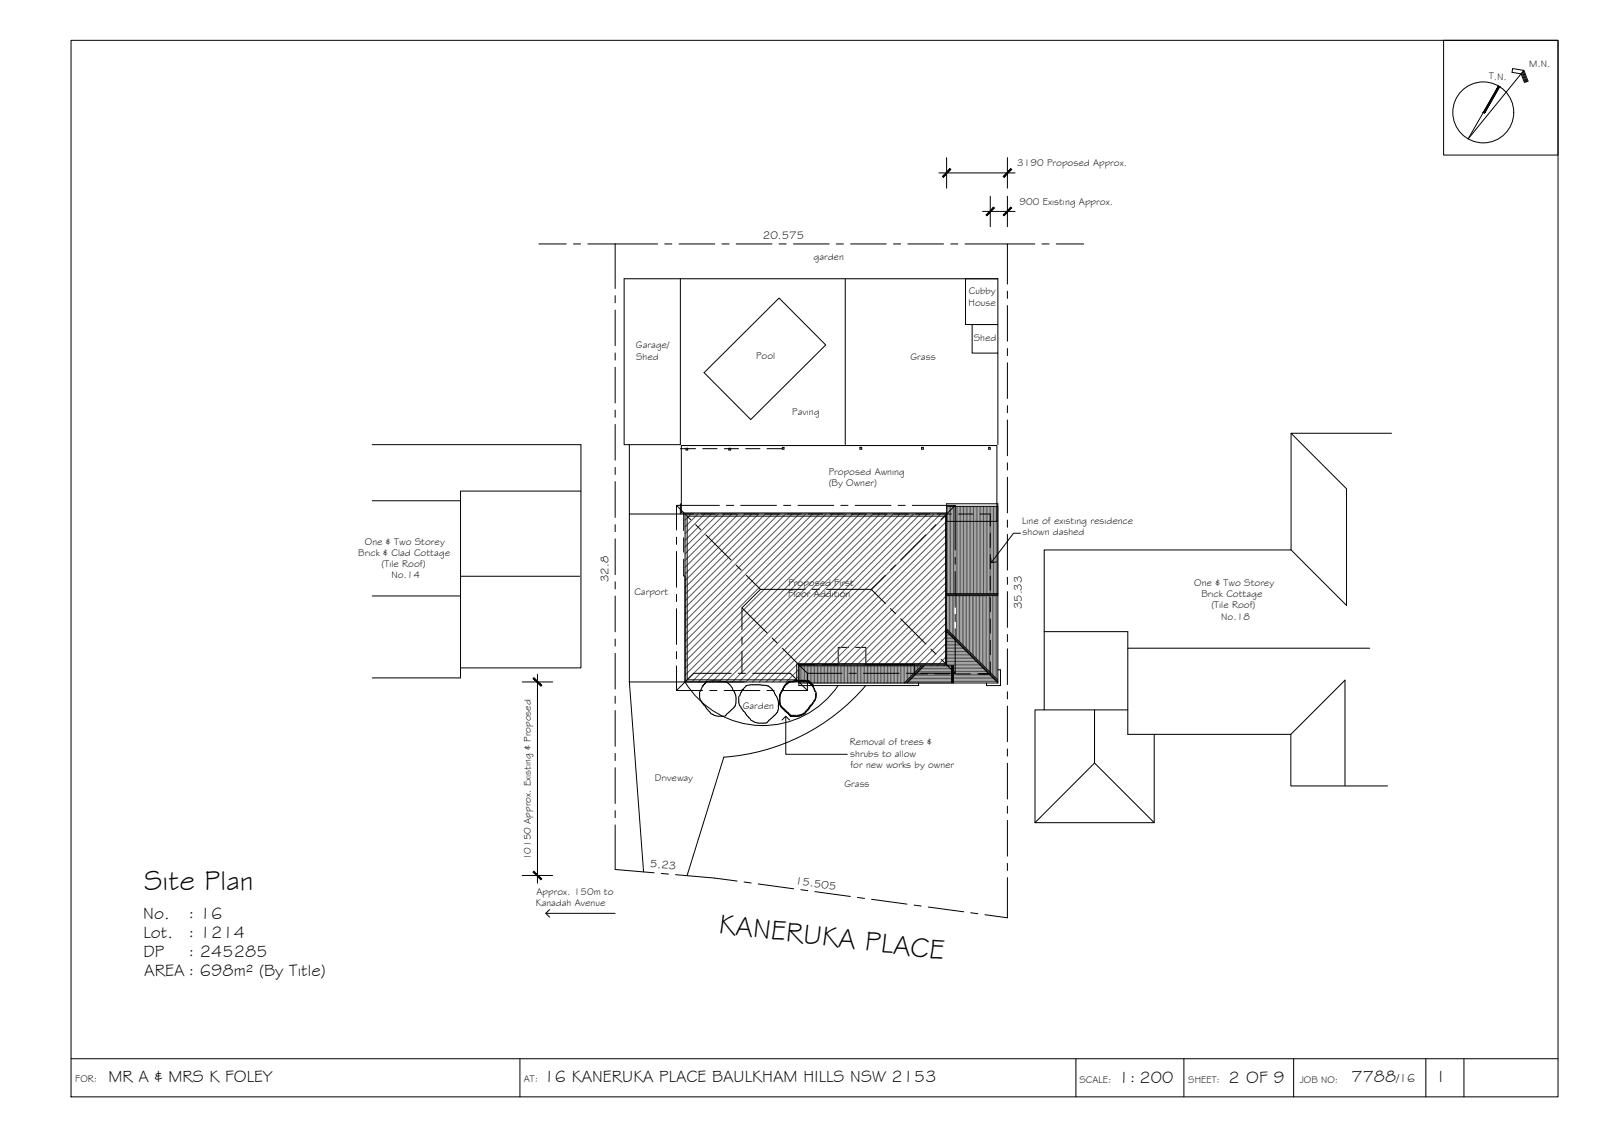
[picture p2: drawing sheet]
<svg xmlns="http://www.w3.org/2000/svg" width="420mm" height="297mm" viewBox="0 0 420 297" stroke-linecap="round" stroke-linejoin="round" font-family="sans-serif">
<!-- layer: HATCH -->
<g fill="none" stroke="#545454" stroke-width=".26">
<path d="M181.3 134.8l-1.6 1.5M183 134.8l-3.3 3.3M184.8 134.8l-5.1 5.1M186.6 134.8l-6.9 6.9M188.3 134.8l-8.6 8.6M190.1 134.8l-10.4 10.4M191.9 134.8l-12.2 12.2M193.6 134.8l-13.9 13.9M195.4 134.8l-15.7 15.7M197.2 134.8l-17.5 17.5M199 134.8l-19.3 19.2M200.7 134.8l-21 21"/>
<path d="M202.5 134.8l-22.8 22.8M204.2 134.8l-24.5 24.5M206 134.8l-26.3 26.3M207.8 134.8l-28.1 28.1M209.6 134.8l-29.9 29.8M211.3 134.8l-31.6 31.6M213.1 134.8l-33.4 33.4M214.8 134.8l-35.1 35.1M216.6 134.8l-36.9 36.9M218.4 134.8l-38.7 38.7M220.2 134.8l-40.5 40.5M221.9 134.8l-42.2 42.2"/>
<path d="M223.7 134.8l-44 44M225.5 134.8l-44.1 44M227.2 134.8l-44 44M229 134.8l-44 44M230.8 134.8l-44.1 44M232.5 134.8l-44 44M234.3 134.8l-44 44M236.1 134.8l-44 44M237.8 134.8l-44 44M239.6 134.8l-44 44M241.4 134.8l-44.1 44M243.1 134.8l-44 44"/>
<path d="M244.9 134.8l-44 44M246.7 134.8l-44 44M248.3 134.9l-43.9 43.9M248.3 136.7l-37.9 37.9M248.3 138.5l-36.1 36.1M248.6 132.8v22.9M248.9 132.8v22.9M249.3 132.8v22.9M249.7 132.8v22.9M250.1 132.8v22.9M250.5 132.8v22.9M250.8 132.8v22.9"/>
<path d="M251.2 132.8v22.9M251.6 132.8v22.9M252 132.8v22.9M252.3 132.8v22.9M252.7 132.8v22.9M253.1 132.8v22.9M253.4 132.8v22.9M253.8 132.8v22.9M254.2 132.8v22.9M254.6 132.8v22.9M254.9 132.8v22.9M255.3 132.8v22.9"/>
<path d="M255.7 132.8v22.9M256.1 132.8v22.9M256.4 132.8v22.9M256.8 132.8v22.9M257.2 132.8v22.9M257.6 132.8v22.9M257.9 132.8v22.9M258.3 132.8v22.9M258.7 132.8v22.9M259.1 132.8v22.9M259.4 132.8v22.9M259.8 132.8v22.9"/>
<path d="M260.2 132.8v22.9M260.6 132.8v22.9M260.9 132.8v22.9M261.3 132.8v22.9M261.7 132.8v22.9M248.3 145.5l-29 29.1v4.5M248.3 140.2l-34.4 34.4M248.3 142l-32.6 32.6M248.3 143.8l-30.8 30.8M248.3 147.3l-27.3 27.3M248.3 149.1l-25.5 25.5M248.3 150.8l-23.8 23.8"/>
<path d="M248.3 152.6l-22 22M248.3 154.4l-20.2 20.2M248.3 156.1l-18.4 18.5M248.3 157.9l-16.7 16.7M248.3 159.7l-14.9 14.9M248.7 156.2v9M249 156.2v9.4M249.4 156.2v9.8M249.8 156.2v10.2M250.1 156.2v10.5M250.9 156.2v11.3M251.3 156.2v11.7"/>
<path d="M251.6 156.2v12M252 156.2v12.4M252.4 156.2v12.8M252.8 156.2v13.2M253.1 156.2v13.5M253.5 156.2v13.9M253.9 156.2v14.3M254.3 156.2v14.7M254.6 156.2v15.1M255 156.2v15.4M255.4 156.2v15.8M255.8 156.2v16.2"/>
<path d="M256.1 156.2v16.6M256.5 156.2v16.9M256.9 156.2v17.3M257.3 156.2v17.7M257.6 156.2v18.1M258 156.2v18.4M258.4 156.2v18.8M258.8 156.2v19.2M259.2 156.2v19.6M259.5 156.2v19.9M259.9 156.2v20.3M260.3 156.2v20.7"/>
<path d="M260.7 156.2v21M261 156.2v21.4M261.4 156.2v21.8M209.5 175.4l-3.3 3.4M209.5 177.2l-1.6 1.6M209.9 174.6v4.5M210.3 174.6v4.5M210.6 174.6v4.5M211 174.6v4.5M211.4 174.6v4.5M211.8 174.6v4.5M212.1 174.6v4.5"/>
<path d="M212.5 174.6v4.5M212.9 174.6v4.5M213.3 174.6v4.5M213.6 174.6v4.5M214 174.6v4.5M214.4 174.6v4.5M214.8 174.6v4.5M215.1 174.6v4.5M215.5 174.6v4.5M215.9 174.6v4.5M216.3 174.6v4.5M216.6 174.6v4.5"/>
<path d="M217 174.6v4.5M217.4 174.6v4.5M217.8 174.6v4.5M218.2 174.6v4.5M218.5 174.6v4.5M218.9 174.6v4.5M219.7 174.6v4.5M220 174.6v4.5M220.4 174.6v4.5M220.8 174.6v4.5M221.1 174.6v4.5M221.5 174.6v4.5"/>
<path d="M221.9 174.6v4.5M222.3 174.6v4.5M222.6 174.6v4.5M223 174.6v4.5M223.4 174.6v4.5M223.8 174.6v4.5M224.1 174.6v4.5M224.5 174.6v4.5M224.9 174.6v4.5M225.3 174.6v4.5M225.6 174.6v4.5M226 174.6v4.5"/>
<path d="M226.4 174.6v4.5M226.8 174.6v4.5M227.1 174.6v4.5M227.5 174.6v4.5M227.9 174.6v4.5M228.3 174.6v4.5M228.6 174.6v4.5M229 174.6v4.5M229.4 174.6v4.5M229.8 174.6v4.5M230.2 174.6v4.5M230.5 174.6v4.5"/>
<path d="M230.9 174.6v4.5M231.3 174.6v4.5M231.6 174.6v4.5M232 174.6v4.5M232.4 174.6v4.5M232.8 174.6v4.5M233.1 174.6v4.5M233.5 174.6v4.5M233.9 174.6v4.5M234.3 174.6v4.5M234.6 174.6v4.5M235 174.6v4.5"/>
<path d="M235.4 174.6v4.5M235.8 174.6v4.5M236.1 174.6v4.5M236.5 174.6v4.5M237.3 174.6v4.4M237.6 174.6v4M237.9 179h11.7M238 174.6v3.6M238.3 178.6h11.3M238.4 174.6v3.3M238.7 178.3h10.9M238.8 174.6v2.9"/>
<path d="M239.1 177.9h10.5M239.1 174.6v2.5M239.4 177.5h10.2M239.5 174.6v2.1M239.8 177.1h9.8M239.9 174.6v1.8M240.2 176.8h9.4M240.3 174.6v1.4M240.6 176.4h9M240.7 174.6v1M240.9 176h8.7M241 174.6v.6"/>
<path d="M241.3 175.6h8.3M241.4 174.6v.3M241.7 175.3h7.9M242.1 174.9h7.5M248.3 174.6h8.9M248.3 174.2h8.6M248.3 173.4h7.8M248.3 173.1h7.4M248.3 172.7h7.1M248.3 172.3h6.7M248.3 171.9h6.3M248.3 171.5h5.9"/>
<path d="M248.3 171.2h5.6M248.3 170.8h5.2M248.3 170.4h4.8M248.3 170h4.4M248.3 169.7h4.1M248.3 169.3h3.7M248.3 168.9h3.3M248.3 168.6h2.9M248.3 168.2h2.6M248.3 163.2l-11.4 11.4v4.5M248.3 161.5l-13.1 13.1M248.3 165l-9.6 9.6"/>
<path d="M248.3 166.7l-7.8 7.9M248.3 168.5l-6.1 6.1M248.3 170.3l-4.3 4.3M248.3 172.1l-2.5 2.5M248.3 167.8h2.2M248.3 167.4h1.8M248.3 167.1h1.4M248.3 166.7h1.1M248.3 166.3h.7M248.3 165.9h.3M250.1 176.4h9M250.1 176.1h8.6"/>
<path d="M250.1 175.7h8.3M250.1 175.3h7.9M250.1 174.9h7.5M250.1 178.7h11.3M250.1 176.8h9.4M250.1 178.3h10.9M250.1 177.9h10.5M250.1 177.6h10.1M250.1 177.2h9.8M256.5 173.8h-8.2l-.8 .8"/>
</g>
<!-- layer: EXISTING -->
<g fill="none" stroke="#000" stroke-width=".26">
<path d="M178.4 73.1v43.5h-14.7v-43.5h98M221.7 73.1v43.5M253.2 73.1h8.5v12h-8.5zM184.7 97.7l19.6-19.6 12.3 12.3-19.7 19.6zM255 85.1h6.7v7.5h-6.7zM261.7 92.6v24M179.9 117.5h.5v.5h-.5zM191.1 117.5h.5v.5h-.5zM205.2 117.3h.4v.5h-.4zM225.5 117.3h.5v.5h-.5zM241.7 117.3h.5v.5h-.5zM259.3 117.3h.4v.5h-.4z"/>
<path d="M179.3 134.8v4.3M182 134.8h-16.9v44M183.9 134.8h3.7M189.5 134.8h3.8M195.1 134.8h3.8M200.8 134.8h3.7M206.4 134.8h3.7M212 134.8h3.8M217.6 134.8h3.8M223.3 134.8h3.7M228.9 134.8h3.7M234.5 134.8h3.8"/>
<path d="M240.1 134.8h3.8M245.8 134.8h3.7M251.4 134.8h3.8M257 134.8h2.7v3.1M259.7 139.8v3.7M179.3 146.6v4.4h.4v27.8a23.9 23.9 0 0 0 40.1 .9M179.3 141v3.8M259.7 145.4v3.8M259.7 151v3.8M259.7 156.6v3.8M165.1 178.8h30.2M165.1 178.8l3.7 49.8"/>
<path d="M213.7 174.3h-4.2v4.5M222.5 169.7h-2.7v4.6h-4.2M224.4 169.7h2.7v4.6h2.7M227.1 179.7a53.9 53.9 0 0 1-37.3 18.8l-9.6 31.1M227.1 174.3h12.8M237.3 174.3h2.6v2.4h3.4M245.1 176.7h3.8M250.7 176.7h3.8M256.4 176.7h3.3h-2.9M259.7 162.3v3.7M259.7 167.9v3.8M259.7 173.5v3.2"/>
</g>
<!-- layer: BORDER -->
<g fill="none" stroke="#000" stroke-width=".26">
<path d="M18.6 10.6h390v277h-390zM378.6 10.6h30v30.1h-30zM399.1 19.1l.9 2.4M399.3 18.9l1 2.6M399.5 18.7l1 2.7M399.7 18.5l1.1 2.8-1 .3-.8-2.2-2.4-.4 .1-1 3 .5-14.7 17.9 8-13.8M393.3 22.7l-4 7M18.6 277.6h390M136.4 277.6v10M282.2 277.6v10M310.5 277.6v10M339.3 277.6v10"/>
<path d="M374 277.6v10M383.9 277.6v10"/>
<circle cx="389" cy="29.5" r="8"/>
</g>
<!-- layer: NEWWORK -->
<g fill="none" stroke="#000" stroke-width=".26">
<path d="M178.4 132.1v2.7M248.3 134.8h-68.6v44h29.8M248.3 134.8v39.8h-38.8M248.3 132.8h13.4M248.3 134.8v-2.7h13.4v47M248.3 155.9h13.4M248.3 156.2h13.4M248.3 155.7h13.4M209.5 179.1h52.2M209.5 178.8v.9h31.4v-.6M241.7 174.6l-4.5 4.5M242 174.6l-4.5 4.5"/>
<path d="M242.4 174.6l-4.5 4.5M248.3 174.3h-38.8v4.5M248.3 165.2l13.4 13.5M248.3 164.9l13.4 13.4M248.3 165.6l13.4 13.4M248.3 174.6h1.8v4.5M249.6 174.6v4.5M249.8 174.6v4.5M261.7 175.6h.7v4.1h-3.7v-.6"/>
</g>
<!-- layer: BOUNDARY -->
<g fill="none" stroke="#000" stroke-width=".26">
<path d="M141.3 64h7.2M150.4 64h1.9M154.2 64h18.3M161.3 64v11.6M161.3 77.5v1.9M174.3 64h1.9M178.1 64h9.4M189.3 64h1.9M193.1 64h9.4M204.4 64h1.8M208.1 64h9.4M219.3 64h1.9"/>
<path d="M223.1 64h9.4M234.3 64h1.9M238.1 64h9.4M249.4 64h1.8M253.1 64h11.1v10.5M264.2 64h7.2M264.2 76.3v1.9M273.3 64h1.9M277 64h7.2M161.3 81.3v9.3M161.3 92.5v1.9M161.3 96.3v9.4"/>
<path d="M264.2 80.1v9.4M264.2 91.3v1.9M264.2 95.1v9.4M161.3 107.5v1.9M161.3 111.3v9.3M264.2 106.4v1.8M264.2 110.1v9.4M161.3 122.5v1.9M161.3 126.3v9.4M161.3 137.5v1.9M264.2 121.3v1.9M264.2 125.1v9.4"/>
<path d="M264.2 136.3v1.9M161.3 141.3v9.4M161.3 152.5v1.9M161.3 156.3v9.3M264.2 140.1v9.4M264.2 151.4v1.8M264.2 155.1v9.4M161.3 167.5v1.9M161.3 171.3v9.4M264.2 166.3v1.9M264.2 170.1v9.4M161.3 182.5v1.9"/>
<path d="M161.3 186.3v9.4M161.3 197.5v1.9M264.2 181.3v1.9M264.2 185.1v9.4M264.2 196.4v1.8M161.3 201.3v9.3M161.3 212.5v1.9M161.3 216.3v11.7l10.3 .8M264.2 200.1v9.4M264.2 211.3v1.9M264.2 215.1v9.4M173.4 229l1.9 .2"/>
<path d="M177.2 229.3l10.2 .9 5.9 .8M195.1 231.2l1.9 .3M198.9 231.7l9.3 1.3M210 233.2l1.9 .3M213.7 233.8l9.3 1.2M224.9 235.3l1.8 .2M228.6 235.8l9.3 1.2M239.7 237.3l1.9 .2M243.5 237.8l9.3 1.2M254.6 239.3l1.9 .3M264.2 226.3v1.9M264.2 230.1v10.5l-5.9-.8"/>
</g>
<!-- layer: BORDER -->
<g fill="#000" stroke="#000" stroke-width=".26">
<path d="M392.9 22.7h.4l-3.8 6.8zM393 22.6l.3 .1h-.4z"/>
<path d="M392.9 22.7l-3.9 6.8h.5zM389 29.5h.5l-.2 .2z"/>
</g>
<!-- layer: 0 -->
<path d="M267.7 139.8h-1.9l-5.8 7.7M259.8 146.1l.2 1.4 1.4-.2M205.1 188.8l1-1 1 1M206.1 187.8v10h16.1M143.2 239.5h18.1M144.2 238.5l-1 1 1 .9" fill="none" stroke="#000" stroke-width=".26"/>
<!-- layer: DIMENSION -->
<path d="M246.3 45.3h19.9M248.3 41.3v8M257.7 55.4h8.5M259.7 51.4v8M264.2 41.3v8M264.2 51.4v8M137 178.8h8M141 176.8v54.7M137 229.5h8" fill="none" stroke="#000" stroke-width=".26"/>
<!-- layer: 0 -->
<g fill="#000" stroke="#000" stroke-width=".26">
<path d="M249.2 44.2l-1.8 2.3 2-2.1zM249.2 44.2l-1.8 2.3-.2-.3z"/>
<path d="M260.6 54.3l-1.8 2.3 2-2.1zM260.6 54.3l-1.8 2.3-.2-.3z"/>
<path d="M263.1 56.3l.2 .3 1.8-2.3zM265.1 54.3l.2 .2-2 2.1z"/>
<path d="M265.1 44.2l-2 2 .2 .3zM265.1 44.2l.2 .2-2 2.1z"/>
<path d="M139.8 177.9l2 2 .3-.2zM139.8 177.9l.2-.2 2.1 2z"/>
<path d="M140 228.4l-.2 .2 2.3 1.8zM139.8 228.6l2.3 1.8-.3 .2z"/>
</g>
<!-- layer: 0.13 -->
<path d="M178.4 117.6h4M184.3 117.6h3.8M189.9 117.6h3.8M195.6 117.6h3.7M201.2 117.6h4" fill="none" stroke="#000" stroke-width=".26"/>
<!-- layer: ROOFPLAN EXIST. -->
<g fill="none" stroke="#000" stroke-width=".26">
<path d="M97.6 116.6h54.8v58.5h-31.6M165.1 116.6v18.2M338.6 113.6v30.6h-64.7v41.9h-2.5v29.6M365 113.6h-26.4l14.6 14.5v30.6l-14.6-14.5M97.6 131.3h23.2M120.8 128.7v49h-23.2M120.9 128.7h31.4M97.6 156.2h23.2M120.9 151.1h31.1M273.9 165.6h21.9v26.9h42.7v13.6h25.4M295.8 169.9h63.4M273.9 186.1h21.9"/>
<path d="M287.1 186.1v13.9M302.7 192.5v23.2h-31.3M338.5 192.5l14.2-14.2v27.8M271.4 215.7l15.7-15.7 15.6 15.7"/>
</g>
<!-- layer: ROOFPLAN NEW -->
<g fill="none" stroke="#000" stroke-width=".26">
<path d="M177.4 132.5v6.5M177.4 132.5h11.3M177.4 132.5l3.7 3.7M182.5 137.6l1.3 1.3M190.5 132.5h1.9M194.3 132.5h9.4M205.5 132.5h1.9M209.3 132.5h9.4M220.5 132.5h1.9M224.3 132.5h9.4M235.5 132.5h1.9M239.3 132.5h11.2"/>
<path d="M245.5 137.6l-1.4 1.3M250.5 132.5v11.7M250.5 132.5l-3.7 3.7M177.4 140.8v1.9M177.4 144.6v9.4M177.4 155.8v1.9M177.4 159.6v9.3M185.1 140.2l6.6 6.6M193.1 148.2l1.3 1.3M194.6 159.4l6.6 6.6M195.7 150.8l3.7 3.7M199.4 154.5l-4.8 4.9v5.7"/>
<path d="M199.4 154.5h11.8M213 154.5h1.9M216.8 154.5h11.7M228.5 154.5l3.7 3.7M232.2 150.8l-3.7 3.7M233.5 159.5l1.4 1.4M234.9 148.2l-1.4 1.3M242.8 140.2l-6.6 6.6M250.5 146.1v1.8M250.5 149.8v9.4M177.4 170.8v1.9M177.4 174.6v6.4"/>
<path d="M191.8 176.5h-9.9l-4.5 4.5M193.7 176.5h1.8M194.6 167v1.9M194.6 170.8v5.7M197.4 176.5h9.9l4.5 4.5M202.5 167.3l1.3 1.3M205.2 169.9l6.6 6.6M211.8 176.5v4.5M211.8 176.5h9M222.7 176.5h1.9M226.4 176.5h9.4M236.2 162.2l6.6 6.6"/>
<path d="M237.7 176.5h1.9M241.5 176.5h9M244.1 170.2l1.4 1.3M246.8 172.8l3.7 3.7M250.5 161.1v1.9M250.5 164.8v11.7M177.4 181h6.9M186.1 181h1.9M189.9 181h9.4M201.2 181h1.8M204.9 181h6.9"/>
</g>
<!-- layer: TILES -->
<path d="M180.2 135.3h67.8v38.7h-39v4.2h-28.8z" fill="none" stroke="#000" stroke-width=".26"/>
<!-- layer: WORK BY OWNER -->
<g fill="none" stroke="#000" stroke-width=".26">
<path d="M178.7 116.8h82.8v19.9h-13.2v-2.2h-69.6zM184.2 179.9l1.1-1.2 1-.2 3.7 .2 .7 .2 .9 .8 1.3 2.3 .1 2.4-.2 .8-2.3 2.1a1.55 1.55 0 0 1-1.8 .4l-1.3-.1-1-.5-2.3-2.9v-.3l-.5-.5-.1-.8a2.09 2.09 0 0 1 .4-1.8v-.3l.5-.6M205.8 179.9l-.1 .2M205.8 179.9h.1M205.9 179.8l-.1 .1M205.9 179.8h.1M206 179.7l-.1 .1M206 179.7h.1M206.2 179.5l-.2 .2M206.2 179.5h.1M206.3 179.4l-.1 .1M206.3 179.4h.1"/>
<path d="M206.4 179.3l-.1 .1M206.4 179.3h.1M206.5 179.3h-.1M206.5 179.3h.1M206.6 179.2l-.1 .1M206.6 179.2h.1M206.8 179l-.2 .2M206.8 179h.1M206.9 178.9l-.1 .1M206.9 178.9h.1M207 178.9h.1M207.1 178.9h.1"/>
<path d="M207.3 178.8l-.2 .1M207.3 178.8h.1M207.7 178.8h-.4M207.7 178.8h.1M208 178.7l-.3 .1M208 178.7h.1M208 178.7h.3M208.3 178.7h.1M208.4 178.7h-.1M208.4 178.7h.1M208.6 178.6l-.2 .1M208.6 178.6h.1"/>
<path d="M208.7 178.6h.1M208.8 178.6h.1M208.9 178.6h-.1M208.9 178.6h.1M209 178.6h.1M209 178.6h.2M209.2 178.6h.1M209.3 178.6h.1M209.3 178.6h.2M209.5 178.6h.1M209.5 178.6h.2M209.7 178.6h.1"/>
<path d="M209.8 178.6h.1M209.9 178.6h.1M209.9 178.6h.2M210.1 178.6h.1M210.2 178.6h.1M210.2 178.6h.2M210.4 178.6h.1M210.4 178.6h.2M210.6 178.6h.1M210.7 178.6h.1M210.7 178.6h.2M210.9 178.6h.1"/>
<path d="M210.9 178.6h.2M211.1 178.6h.1M211.2 178.6h.1M211.3 178.6h.1M211.3 178.6l.2 .1M211.5 178.7h.1M211.6 178.7h.1M211.6 178.7h.2M211.8 178.7h.1M211.8 178.7h.2M212 178.7h.1M212.1 178.7v.1"/>
<path d="M212.1 178.8h.1M212.2 178.8h.1M212.2 178.8v.1M212.2 178.9h.1M212.3 178.9h.1M212.3 178.9v.1M212.3 179h.1M212.4 179h.1M212.4 179v.1M212.4 179.1h.1M212.5 179.1h.1M212.5 179.1v.1"/>
<path d="M212.5 179.2h.1M212.6 179.2h.1M212.6 179.2v.1M212.6 179.3h.1M212.7 179.3h.1M212.7 179.3v.1M212.7 179.4h.1M212.8 179.4h.1M212.8 179.4v.1M212.8 179.5h.1M212.9 179.5h.1M212.9 179.5v.1"/>
<path d="M212.9 179.6h.1M213 179.6h.1M213 179.6v.1M213 179.7h.1M213.1 179.9v.1M213.1 179.7h.1M213.1 179.7v.1M213.1 180h.1M213.1 180l.1 .1M213.1 179.8h.1M213.2 179.8h.1M213.2 179.8v.1"/>
<path d="M213.2 179.9h.1M213.3 179.9h.1M194.5 181l1.3-1.3 1.2-.2 3.8 .2 .8 .2 .8 .7 .7 .9v.3l.7 .9 .3 .8 .1 2.4-.3 .9-2.4 2.2a1.28 1.28 0 0 1-1.6 .5l-1.1 .1-1.1-.5a1.24 1.24 0 0 1-1.2-.9l-.7-.7-.4-.8-.9-.9-.7-1.4-.1-1.6 .4-.4 .3-1.1 .4-.3M204.5 184.5l.1 .1M204.5 184.5h.1M204.5 184.3v.2M204.5 184.3h.1M204.5 184v.3M204.5 184h.1M204.5 183.8v.2M204.5 183.8h.1M204.5 183.6v.2"/>
<path d="M204.5 183.6h.1M204.5 183.3v.3M204.5 183.3h.1M204.5 183v.3M204.5 183h.1M204.5 182.7v.3M204.5 182.7h.1M204.5 182.6v.1M204.5 182.6h.1M204.5 182.4v.2M204.5 182.4h.1M204.5 182.3v.1"/>
<path d="M204.5 182.3h.1M204.6 184.7l.1 .2M204.6 184.7h.1M204.6 184.6v.1M204.6 184.6h.1M204.6 182.2l-.1 .1M204.6 182.2h.1M204.6 182.1v.1M204.6 182.1h.1M204.7 185v.1M204.7 185h.1M204.7 184.9v.1"/>
<path d="M204.7 184.9h.1M204.7 185.1l.1 .2M204.7 185.1h.1M204.7 182l-.1 .1M204.7 182h.1M204.8 181.9l-.1 .1M204.8 181.9h.1M204.8 185.3h.1M204.8 185.3l.2 .1M204.8 181.6v.3M204.8 181.6h.1M205 185.4l.2 .2"/>
<path d="M205 185.4h.1M205 181.4l-.2 .2M205 181.4h.1M205.1 181.2l-.1 .2M205.1 181.2h.1M205.2 185.6v.2M205.2 185.6h.1M205.2 181.1l-.1 .1M205.2 181.1h.1M205.2 185.8h.2M205.2 185.8h.1M205.2 181v.1"/>
<path d="M205.2 181h.1M205.3 180.8l-.1 .2M205.3 180.8h.1M205.4 185.8l.1 .2M205.4 185.8h.1M205.4 180.7l-.1 .1M205.4 180.7h.1M205.4 180.6v.1M205.4 180.6h.1M205.5 186h.1M205.6 186l.1 .2M205.6 186h.1"/>
<path d="M205.6 180.3l-.2 .3M205.6 180.3h.1M205.7 180.1l-.1 .2M205.7 180.1h.1M205.7 186.2h.1M205.7 186.2l.1 .1M205.8 186.3l.1 .1M205.8 186.3h.1M205.9 186.4l.1 .1M205.9 186.4h.1M206 186.5l.1 .1M206 186.5h.1"/>
<path d="M206.1 186.6l.1 .1M206.1 186.6h.1M206.2 186.7h.1M206.3 186.7l.1 .1M206.3 186.7h.1M206.4 186.8l.3 .2M206.4 186.8h.1M206.7 187l.1 .1M206.7 187h.1M206.8 187.1l.1 .2M206.8 187.1h.1M206.9 187.3l.1 .1"/>
<path d="M206.9 187.3h.1M207 187.4l.1 .1M207 187.4h.1M207.1 187.5l.1 .1M207.1 187.5h.1M207.2 187.6v.1M207.2 187.6h.1M207.2 187.7l.1 .1M207.2 187.7h.1M207.3 187.8h.1M207.4 187.8h.2M207.4 187.8h.1"/>
<path d="M207.6 187.8h.1M207.7 187.8h.2M207.7 187.8h.1M207.9 187.8h.2M207.9 187.8h.1M208.1 187.8h.3M208.1 187.8h.1M208.4 187.8h.2M208.4 187.8h.1M208.6 187.8h.2M208.6 187.8h.1M208.8 187.8h.3"/>
<path d="M208.8 187.8h.1M209.1 187.8h.1M209.2 187.8h.1M209.5 187.7h.1M209.5 187.7l-.3 .1M209.6 187.7h.1M209.6 187.7h-.1M209.8 187.6h.2M209.8 187.6h.1M209.8 187.6l-.2 .1M210 187.6h.1M210.2 187.6h.1"/>
<path d="M210.2 187.6h-.2M210.4 187.4h.1M210.4 187.4l-.2 .2M210.7 187.3h.1M210.7 187.3l-.3 .1M210.9 187.2h.1M210.9 187.2l-.2 .1M211.1 187h.1M211.1 187l-.2 .2M211.2 186.9h.1M211.2 186.9l-.1 .1M211.3 186.7h.1"/>
<path d="M211.3 186.7l-.1 .2M211.5 186.5h.1M211.5 186.5l-.2 .2M211.7 186.3h.1M211.7 186.3l-.2 .2M211.9 186.2h.1M211.9 186.2l-.2 .1M212 186h.1M212 186l-.1 .2M212.1 185.7h.1M212.1 185.7l-.1 .3M212.2 185.6h.1"/>
<path d="M212.2 185.6l-.1 .1M212.4 185.3h.1M212.4 185.3l-.2 .3M212.5 185.2h.1M212.5 185.2l-.1 .1M212.6 185.1h.1M212.6 185.1l-.1 .1M212.9 184.8h.1M212.9 184.8l-.3 .3M213.1 184.4h.1M213.1 184.4l-.2 .4M213.2 180.1h.1"/>
<path d="M213.2 180.1l.2 .3M213.4 180.4h.1M213.4 180.4l.1 .4M213.4 183.9h.1M213.4 183.9v.4l-.3 .1M213.5 180.8h.1M213.5 180.8l.2 .4M213.7 183.7h.1M213.7 183.7l-.3 .2M213.7 181.2h.1M213.7 181.2l.3 .2v.5M213.8 183.2h.1"/>
<path d="M213.8 183.2l-.1 .5M213.9 182.9h.1M213.9 182.9l-.1 .3M214 181.9h.1M214 181.9v.2M214 182.1h.1M214 182.1v.2M214 182.3h.1M214 182.3v.3M214 182.6h.1M214 182.6l-.1 .3"/>
</g>
<g font-size="7.5">
<text x="37.8" y="233.3">Site Plan</text>
<text x="188.4" y="244.6" transform="rotate(7 188.4 244.6)">KANERUKA PLACE</text>
</g>
<g font-size="4.5">
<text x="37.6" y="240.8">No.</text>
<text x="37.6" y="245.8">Lot.</text>
<text x="49.4" y="240.8">: 16</text>
<text x="49.4" y="245.8">: 1214</text>
<text x="37.6" y="250.9">DP</text>
<text x="49.4" y="250.9">: 245285</text>
<text x="37.8" y="255.9">AREA : 698m² (By Title)</text>
<text x="28.4" y="283.6">MR A &amp; MRS K FOLEY</text>
<text x="142.6" y="283.6">16 KANERUKA PLACE BAULKHAM HILLS NSW 2153</text>
<text x="293.4" y="283.9">1: 200</text>
<text x="322.2" y="283.9">2 OF 9</text>
<text x="354.4" y="283.8">7788</text>
<text x="377.4" y="283.7">I</text>
</g>
<text font-size="3.2" x="366.2" y="283.8">/16</text>
<g font-size="3">
<text x="200.1" y="62.6">20.575</text>
<text x="159.6" y="152.6" transform="rotate(-90 159.6 152.6)">32.8</text>
<text x="268" y="159.8" transform="rotate(-90 268 159.8)">35.33</text>
<text x="170.4" y="227.4" transform="rotate(5 170.4 227.4)">5.23</text>
<text x="208.5" y="231.7" transform="rotate(9 208.5 231.7)">15.505</text>
</g>
<g font-size="2.6">
<text x="401" y="17.6">M.N.</text>
<text x="390.5" y="20.8" transform="rotate(2 390.5 20.8)">T.N.</text>
<text x="266.8" y="43.6">3190 Proposed Approx.</text>
<text x="267.4" y="53.7">900 Existing Approx.</text>
<text x="213.4" y="68">garden</text>
<text x="254.1" y="77.2">Cubby</text>
<text x="254" y="80.1">House</text>
<text x="255.4" y="89.4">Shed</text>
<text x="166.8" y="91.3">Garage/</text>
<text x="166.8" y="94.3">Shed</text>
<text x="198.3" y="94.1">Pool</text>
<text x="238.8" y="94.4">Grass</text>
<text x="207.8" y="108.8">Paving</text>
<text x="217.3" y="124.6">Proposed Awning</text>
<text x="217.3" y="127.5">(By Owner)</text>
<text x="268.1" y="137.4">Line of existing residence</text>
<text x="95.7" y="142.8">One &amp; Two Storey</text>
<text x="268.2" y="140.3">shown dashed</text>
<text x="94" y="145.7">Brick &amp; Clad Cottage</text>
<text x="100" y="148.6">(Tile Roof)</text>
<text x="102.7" y="151.6">No.14</text>
<text x="206.8" y="153.6">Proposed First</text>
<text x="313.2" y="153.7">One &amp; Two Storey</text>
<text x="166.4" y="156.1">Carport</text>
<text x="206.7" y="156.5">Floor Addition</text>
<text x="315.1" y="156.6">Brick Cottage</text>
<text x="317.7" y="159.5">(Tile Roof)</text>
<text x="320.3" y="162.4">No.18</text>
<text x="194.8" y="185.8">Garden</text>
<text x="222.9" y="195.4">Removal of trees &amp;</text>
<text x="223" y="198.3">shrubs to allow</text>
<text x="223" y="201.3">for new works by owner</text>
<text x="171.7" y="204.8">Driveway</text>
<text x="221.5" y="206.4">Grass</text>
<text x="139.2" y="225.5" transform="rotate(-90 139.2 225.5)">10150 Approx. Existing &amp; Proposed</text>
<text x="140.6" y="237.5">Kanadah Avenue</text>
<text x="140.7" y="234.6">Approx. 150m to</text>
<text x="19.8" y="283.8">FOR:</text>
<text x="137.4" y="283.6">AT:</text>
<text x="283.1" y="283.9">SCALE:</text>
<text x="311.6" y="283.9">SHEET:</text>
<text x="340.9" y="283.9">JOB NO:</text>
</g>
</svg>
